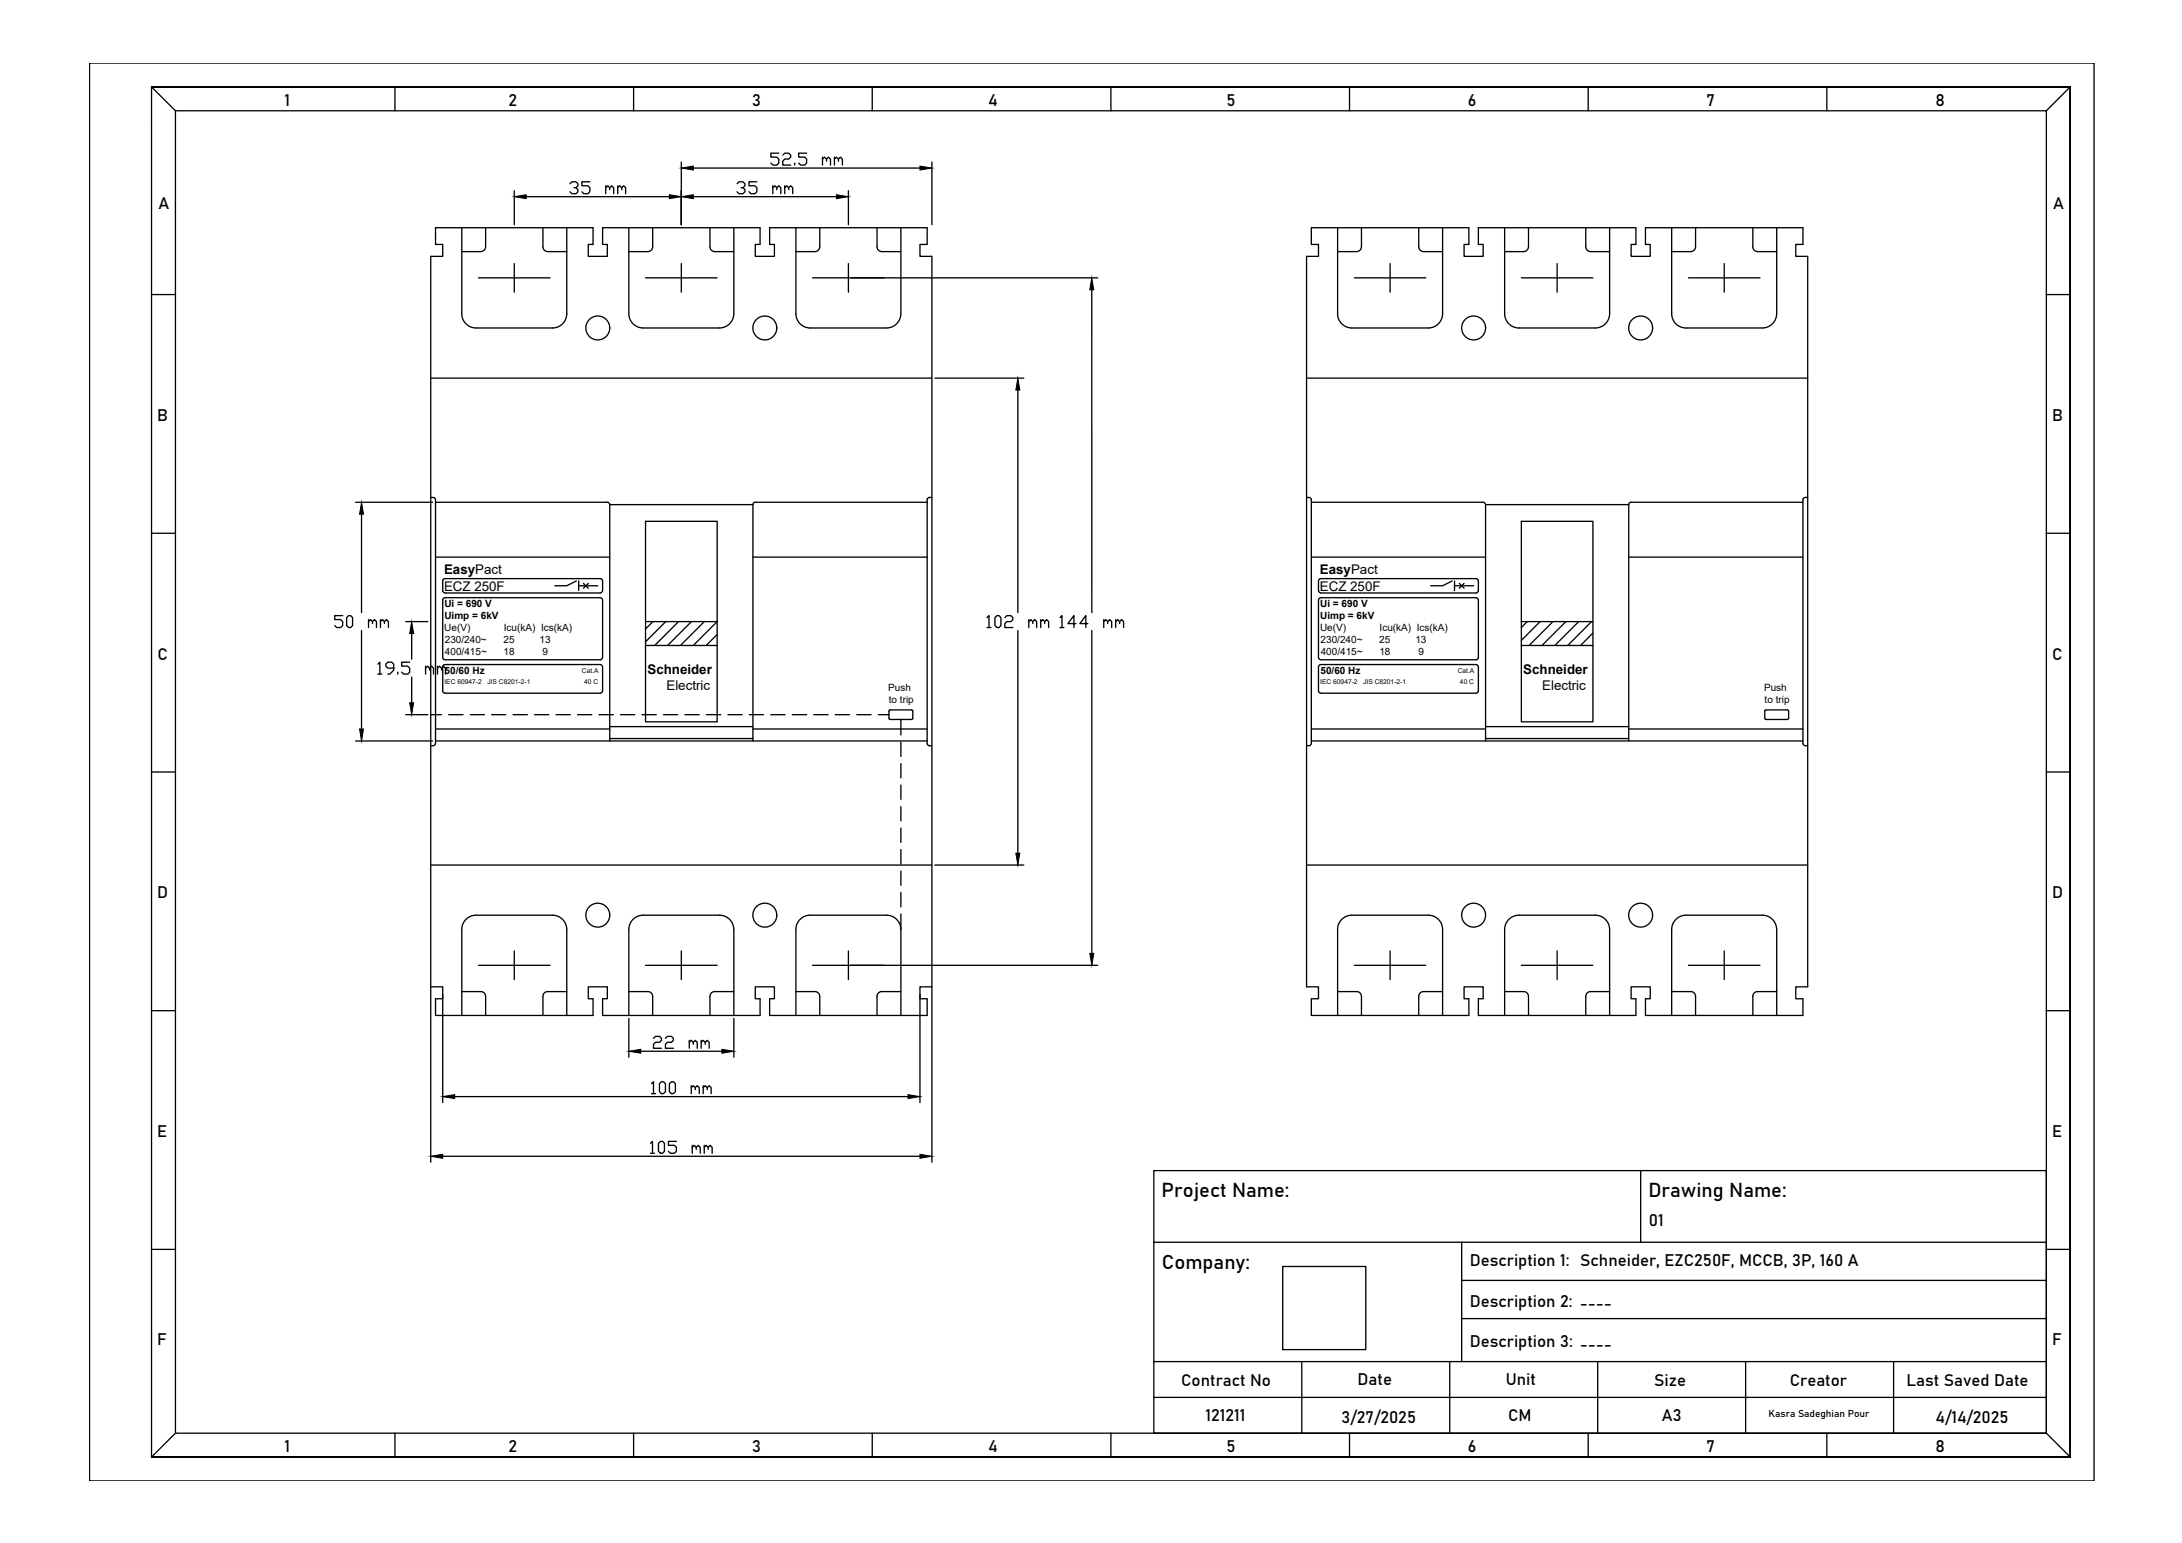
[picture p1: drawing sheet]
<svg xmlns="http://www.w3.org/2000/svg" width="420mm" height="297mm" viewBox="0 0 420 297" stroke-linecap="round" stroke-linejoin="round" font-family="sans-serif">
<!-- layer: 0 -->
<g fill="none" stroke="#000" stroke-width=".25">
<path d="M17.2 12.1h386v273h-386zM29.2 16.7h369.4v263.8h-369.4h369.4v-263.8zM29.2 16.7h369.4v263.8h-369.4zM29.2 16.7l4.6 4.6M76.1 16.7v4.6M122 16.7v4.6M168 16.7v4.6M213.9 16.7v4.6M259.9 16.7v4.6M305.8 16.7v4.6M351.8 16.7v4.6M398.6 16.7l-4.6 4.6"/>
<path d="M33.8 21.3v254.6h360.2M33.8 21.3h360.2v254.6M99 36.7v6.6M101.3 37.9h27.6M109.7 35.4l.4-.4h.8l.4 .4v.4l-.4 .3h-.4M110.9 36.1l.4 .4v.4l-.4 .4h-.8l-.4-.4M113.6 35h-1.6v.8h1.2l.4 .3v.8l-.4 .4h-.8l-.4-.4M116.6 36.1l.4-.3 .4 .3v.4M116.6 35.8v1.5M117.4 36.1l.4-.3 .4 .3v1.2M118.9 36.1l.4-.3 .4 .3v.4M118.9 35.8v1.5"/>
<path d="M119.7 36.1l.4-.3 .4 .3v1.2M131.2 31.2v12.1M133.5 32.4h43.6M133.5 37.9h27.6M141.9 35.4l.4-.4h.8l.3 .4v.4l-.3 .3h-.4M143.1 36.1l.3 .4v.4l-.3 .4h-.8l-.4-.4M145.7 35h-1.5v.8h1.2l.3 .3v.8l-.3 .4h-.8l-.4-.4M148.8 36.1l.4-.3 .4 .3v.4M148.8 35.8v1.5M149.6 36.1l.4-.3 .3 .3v1.2M150 29.5h-1.6v.7h1.2l.4 .4v.8l-.4 .4h-.8l-.4-.4M150.7 29.9l.4-.4h.8l.4 .4v.3l-.4 .4h-.8l-.4 .4v.8h1.6"/>
<path d="M151.1 36.1l.4-.3 .4 .3v.4M151.1 35.8v1.5M151.9 36.1l.4-.3 .3 .3v1.2M153 31.4v.4M155.3 29.5h-1.5v.7h1.1l.4 .4v.8l-.4 .4h-.7l-.4-.4M158.4 30.6l.4-.4 .4 .4v.4M158.4 30.2v1.6M159.2 30.6l.3-.4 .4 .4v1.2M160.7 30.6l.4-.4 .3 .4v.4M160.7 30.2v1.6M161.4 30.6l.4-.4 .4 .4v1.2M163.4 36.7v6.6"/>
<path d="M179.4 31.2v12.1M29.2 56.7h4.6M83.9 43.8h30.3v3.3h-.9v2.3h3.6v-2.3h-.9v-3.3h30.4v3.3h-1v2.3h3.7v-2.3h-.9v-3.3h30.3v3.3h-1.4v2.3h2.3v140.6h-2.3v2.3h1.4v3.2h-30.3v-3.2h.9v-2.3h-3.7v2.3h1v3.2h-30.4v-3.2h.9v-2.3h-3.6v2.3h.9v3.2h-30.3v-3.2h1.3v-2.3h-2.3v-140.6h2.3v-2.3h-1.3zM88.9 43.8v16.6a2.76 2.76 0 0 0 2.8 2.7h14.7a2.76 2.76 0 0 0 2.7-2.7v-16.6M92.1 53.5h13.8M93.5 47.5a.92 .92 0 0 1-.9 .9h-3.7M93.5 43.8v3.7M99 50.7v5.6M104.5 43.8v3.7a.92 .92 0 0 0 1 .9h3.6M121.1 43.8v16.6a2.76 2.76 0 0 0 2.7 2.7h14.7a2.76 2.76 0 0 0 2.8-2.7v-16.6M124.3 53.5h13.8M125.7 43.8v3.7a.92 .92 0 0 1-.9 .9h-3.7"/>
<path d="M131.2 50.7v5.6M136.7 43.8v3.7a.92 .92 0 0 0 .9 .9h3.7M153.3 43.8v16.6M156.5 53.5h54.9M157.9 43.8l-.1 3.7a.92 .92 0 0 1-.9 .9h-3.6M163.4 50.7v5.6M168.9 43.8v3.7a.92 .92 0 0 0 .9 .9h3.7M173.5 43.8v16.6M210.2 55.8v62.1M252.5 43.8h30.3v3.3h-.9v2.3h3.7v-2.3h-.9v-3.3h30.3v3.3h-.9v2.3h3.7v-2.3h-1v-3.3h30.4v3.3h-1.4v2.3h2.3v140.6h-2.3v2.3h1.4v3.2h-30.4v-3.2h1v-2.3h-3.7v2.3h.9v3.2h-30.3v-3.2h.9v-2.3h-3.7v2.3h.9v3.2h-30.3v-3.2h1.4v-2.3h-2.3v-140.6h2.3v-2.3h-1.4zM257.6 43.8v16.6a2.76 2.76 0 0 0 2.7 2.7h14.7a2.76 2.76 0 0 0 2.8-2.7v-16.6M260.8 53.5h13.8"/>
<path d="M262.2 43.8l-.1 3.7a.92 .92 0 0 1-.9 .9h-3.6M267.7 50.7v5.6M273.2 43.8v3.7a.92 .92 0 0 0 .9 .9h3.7M289.7 43.8v16.6a2.76 2.76 0 0 0 2.8 2.7h14.7a2.76 2.76 0 0 0 2.7-2.7v-16.6M292.9 53.5h13.8M294.3 43.8v3.7a.92 .92 0 0 1-.9 .9h-3.7M299.8 50.7v5.6M305.4 43.8v3.7a.92 .92 0 0 0 .9 .9h3.6M321.9 43.8v16.6a2.76 2.76 0 0 0 2.7 2.7h14.8a2.76 2.76 0 0 0 2.7-2.7v-16.6M325.1 53.5h13.8M326.5 43.8v3.7a.92 .92 0 0 1-.9 .9h-3.7M332 50.7v5.6"/>
<path d="M337.5 43.8v3.7a.92 .92 0 0 0 .9 .9h3.7M394 56.7h4.6M82.9 72.8h96.5M153.2 60.4a2.76 2.76 0 0 0 2.8 2.7h14.7a2.76 2.76 0 0 0 2.8-2.7M180 72.8h17.1M196 75.1v42.8M251.6 72.8h96.5M68.5 96.7h14.8M69.6 99v18.9M82.9 95.8h.7l.3 .4v46.9M83.9 96.7h33M116.9 96.7h.3l.2 .4"/>
<path d="M117.4 97.1v45.5M117.4 97.1h27.6v45.5M145.4 96.7l-.4 .2v.2M145.4 96.7h33.1M178.5 96.2v46.9M179.4 95.8h-.7l-.2 .4M251.6 95.8h.7l.2 .4v46.9M252.5 96.7h33.1M285.6 96.7h.2l.2 .4M286.1 97.1h27.5M286.1 97.1v45.5M313.6 97.1v45.5"/>
<path d="M314.1 96.7l-.4 .2-.1 .2M314.1 96.7h33.1M348.1 95.8h-.7l-.2 .4v46.9M29.2 102.7h4.6M66 118.5h-1.5v.8h1.1l.4 .4v.7l-.4 .4h-.8l-.3-.4M66.7 118.9l.4-.4h.4l.4 .4v1.5l-.4 .4h-.4l-.4-.4zM71 119.7l.3-.4 .4 .4v.3M71 119.3v1.5M71.7 119.7l.4-.4 .4 .4v1.1M73.3 119.7l.3-.4 .4 .4v.3M73.3 119.3v1.5M74 119.7l.4-.4 .4 .4v1.1"/>
<path d="M78.1 119.7h4.3M83.9 107.3h33.5M85.3 111.6l.4-.2h29.9l.4 .2v.2v1.9v.2l-.4 .3-29.9-.1-.4-.2-.1-.2zM85.3 115.3l.4-.2h30.1l.2 .4v11.3l-.4 .2-30.1-.1-.3-.3zM111 111.8l-1.9 1h-2.3M111.4 112.8h3.7M111.4 111.8v1.9M112.4 112.3l.9 .9M113.3 112.3l-.9 .9M124.3 100.4h13.8v38.6h-13.8zM124.3 119.7h13.8l-4.6 4.6M125.7 119.7l-1.4 1.4"/>
<path d="M128.2 119.7l-3.9 3.8M130.7 119.7l-4.6 4.6M133.1 119.7l-4.6 4.6M135.6 119.7l-4.6 4.6M145 107.3h33.5M190.1 118.9l.3-.4v2.3M191.6 118.9l.4-.4h.4l.3 .4v1.5l-.3 .4h-.4l-.4-.4zM193.5 118.9l.4-.4h.7l.4 .4v.4l-.4 .4h-.7l-.4 .3v.8h1.5M198.1 119.7l.4-.4 .4 .4v.3M198.1 119.3v1.5M198.9 119.7l.3-.4 .4 .4v1.1M200.4 119.7l.4-.4 .4 .4v.3"/>
<path d="M200.4 119.3v1.5M201.2 119.7l.3-.4 .4 .4v1.1M204.1 118.9l.4-.4v2.3M212.5 119.7l.4-.4 .4 .4v.3M212.5 119.3v1.5M213.3 119.7l.4-.4 .4 .4v1.1M214.8 119.7l.4-.4 .4 .4v.3M214.8 119.3v1.5M215.6 119.7l.4-.4 .4 .4v1.1M252.5 107.3h33.6M253.9 111.6l.4-.2h29.9l.4 .2 .1 .2v1.9l-.1 .2-.4 .3-29.9-.1h-.2l-.2-.4zM253.9 115.3l.4-.2h30.1l.3 .4-.1 11.3-.4 .2-30.1-.1-.2-.3z"/>
<path d="M279.6 111.8l-1.8 1h-2.3M280.1 112.8h3.7M280.1 111.8v1.9M281 112.3l.9 .9M281.9 112.3l-.9 .9M292.9 100.4h13.8v38.6h-13.8zM292.9 119.7h13.8M294.1 119.7l-1.2 1.1M296.6 119.7l-3.7 3.6M299 119.7l-4.6 4.6M301.5 119.7l-4.6 4.6M304 119.7l-4.6 4.6"/>
<path d="M306.5 119.7l-4.6 4.6M313.6 107.3h33.6M394 102.7h4.6M69.6 121.4v18.9M72.8 127.9l.3-.4v2.3M72.8 129.8h.7M75.8 128.6h-1.1l-.4-.4v-.3l.4-.4h.7l.4 .4v1.1l-.7 .8h-.4M76.6 129.4v.4M78.1 137.6h4.3M78.9 127.5h-1.5v.7h1.1l.4 .4v.8l-.4 .4h-.8l-.3-.4M79.3 122v4.9M79.3 130.3v5"/>
<path d="M81.9 128.6l.4-.4 .4 .4v.4M81.9 128.2v1.6M82.7 128.6l.4-.4 .4 .4v1.2M82.9 137.6h2.1M84.2 128.6l.4-.4 .4 .4v.4M84.2 128.2v1.6M85 128.6l.4-.4 .4 .4v1.2M85.3 128.2l.4-.3h29.9l.2 .1 .2 .4v4.6v.2l-.4 .2h-29.9l-.4-.2-.1-.2zM86.4 137.6h2.8M90.5 137.6h2.8M94.7 137.6h2.7M98.8 137.6h2.8"/>
<path d="M102.9 137.6h2.8M107.1 137.6h2.7M111.2 137.6h2.8M115.3 137.6h2.8M117.4 139.9h27.6M119.5 137.6h2.7M123.6 137.6h2.8M124.3 124.3h13.8M127.8 137.6h2.7M131.9 137.6h2.7M136 137.6h2.8M138.1 122.1l-2.1 2.2"/>
<path d="M140.2 137.6h2.7M144.3 137.6h2.7M148.4 137.6h2.8M152.6 137.6h2.7M156.7 137.6h2.8M160.8 137.6h2.8M165 137.6h2.7M169.1 137.6h2.1M171.2 136.7h4.3l.3 .2v1.4l-.3 .2h-4.1l-.2-.2zM173.5 138.5v3M190.1 120.8h.7M196 121.4v42.8"/>
<path d="M204.1 120.8h.8M207.2 120h-1.6l1.2-1.5v2.3M209.5 120h-1.6l1.2-1.5v2.3M210.2 121.4v62.1M253.9 128.2l.4-.3h29.9l.2 .1 .3 .4v4.6l-.1 .2-.4 .2h-29.9h-.2l-.2-.4zM286.1 139.9h27.5M292.9 124.3h13.8M306.7 121.9l-2.4 2.4M344.4 136.9l-.2-.2h-4.2l-.2 .2v1.4l.2 .2h4.2l.2-.2M344.4 136.9v1.4M29.2 148.6h4.6M68.5 142.6h14.8"/>
<path d="M83.9 142.6h94.6M83.9 140.3h33.5M83.9 143.1l-.3 .4-.7 .1M117.4 142.2h27.6M145 140.3h33.5M173.5 142.9v2.7M173.5 147v2.8M173.5 151.1v2.8M173.5 155.3v2.7M173.5 159.4v2.8M178.5 143.1l.2 .4 .7 .1M252.5 143.1l-.2 .4-.7 .1"/>
<path d="M252.5 142.6h94.7M252.5 140.3h33.6M286.1 142.2h27.5M313.6 140.3h33.6M347.2 143.1l.2 .4 .7 .1M394 148.6h4.6M82.9 166.5h96.5M153.2 178.9a2.76 2.76 0 0 1 2.8-2.7h14.7a2.76 2.76 0 0 1 2.8 2.7M153.3 178.9v16.6M173.5 163.5v2.8M173.5 167.7v2.7M173.5 171.8v2.8"/>
<path d="M173.5 175.9v19.6M180 166.5h17.1M251.6 166.5h96.5M29.2 194.6h4.6M82.9 190.1v33.6M85.2 191.5v20.8M88.9 195.5v-16.6a2.76 2.76 0 0 1 2.8-2.7h14.7a2.76 2.76 0 0 1 2.7 2.7v16.6M88.9 190.9h3.7a.92 .92 0 0 1 .9 .9M92.1 185.8h13.8M93.5 191.8v3.7M99 183.1v5.5M109.1 190.9h-3.6a.92 .92 0 0 0-1 .9v3.7"/>
<path d="M121.1 195.5v-16.6a2.76 2.76 0 0 1 2.7-2.7h14.7a2.76 2.76 0 0 1 2.8 2.7v16.6M121.1 190.9h3.7a.92 .92 0 0 1 .9 .9v3.7M121.1 196.1v7.4M124.3 185.8h13.8M125.8 199.9l.4-.4h.8l.4 .4v.4l-.4 .3h-.8l-.4 .4v.8h1.6M128.1 199.9l.4-.4h.8l.4 .4v.4l-.4 .3h-.8l-.4 .4v.8h1.6M131.2 183.1v5.5M141.3 190.9h-3.7a.92 .92 0 0 0-.9 .9v3.7M141.3 196.1v7.4M153.3 190.9h3.6a.92 .92 0 0 1 .9 .9l.1 3.7M156.5 185.8h54.9M163.4 183.1v5.5"/>
<path d="M173.5 190.9h-3.7a.92 .92 0 0 0-.9 .9v3.7M177.1 191.5v20.8M179.4 190.1v33.6M257.6 195.5v-16.6a2.76 2.76 0 0 1 2.7-2.7h14.7a2.76 2.76 0 0 1 2.8 2.7v16.6M257.6 190.9h3.6a.92 .92 0 0 1 .9 .9l.1 3.7M260.8 185.8h13.8M267.7 183.1v5.5M277.8 190.9h-3.7a.92 .92 0 0 0-.9 .9v3.7M289.7 195.5v-16.6a2.76 2.76 0 0 1 2.8-2.7h14.7a2.76 2.76 0 0 1 2.7 2.7v16.6M289.7 190.9h3.7a.92 .92 0 0 1 .9 .9v3.7M292.9 185.8h13.8M299.8 183.1v5.5"/>
<path d="M309.9 190.9h-3.6a.92 .92 0 0 0-.9 .9v3.7M321.9 195.5v-16.6a2.76 2.76 0 0 1 2.7-2.7h14.8a2.76 2.76 0 0 1 2.7 2.7v16.6M321.9 190.9h3.7a.92 .92 0 0 1 .9 .9v3.7M325.1 185.8h13.8M332 183.1v5.5M342.1 190.9h-3.7a.92 .92 0 0 0-.9 .9v3.7M394 194.6h4.6M87.5 211.1h87.3M123.4 202.4h15.6M125.5 208.6l.3-.4v2.3M125.5 210.5h.7M127 208.6l.4-.4h.4l.3 .4v1.6l-.3 .3h-.4l-.4-.3z"/>
<path d="M128.9 208.6l.4-.4h.4l.3 .4v1.6l-.3 .3h-.4l-.4-.3zM130.2 219.7h-1.5v.8h1.2l.3 .4v.7l-.3 .4h-.8l-.4-.4M132.7 200.6l.4-.3 .4 .3v.4M132.7 200.3v1.5M133.1 209.4l.4-.4 .4 .4v.4M133.1 209v1.5M133.5 200.6l.4-.3 .4 .3v1.2M133.9 209.4l.4-.4 .3 .4v1.1M135 200.6l.4-.3 .4 .3v.4M135 200.3v1.5M135.4 209.4l.4-.4 .4 .4v.4M135.4 209v1.5"/>
<path d="M135.8 200.6l.4-.3 .4 .3v1.2M136.2 209.4l.4-.4 .3 .4v1.1M85.2 222.6h91.9M125.3 220.1l.3-.4v2.3M125.3 222h.7M126.8 220.1l.4-.4h.4l.3 .4v1.5l-.3 .4h-.4l-.4-.4zM133.3 220.9l.4-.4 .4 .4v.4M133.3 220.5v1.5M134.1 220.9l.4-.4 .3 .4v1.1M135.6 220.9l.4-.4 .4 .4v.4M135.6 220.5v1.5M136.4 220.9l.3-.4 .4 .4v1.1"/>
<path d="M222.2 225.4h171.8v50.5h-171.8zM222.2 239.1h171.8M281.5 239.1v23M315.9 225.4v13.7M29.2 240.5h4.6M247 243.8h16v16h-16zM281.5 246.5h112.5M281.5 253.8h112.5M394 240.5h4.6M33.8 275.9l-4.6 4.6M76.1 275.9v4.6M122 275.9v4.6"/>
<path d="M168 275.9v4.6M213.9 275.9v4.6M222.2 262.1h171.8M222.2 269h171.8M250.7 262.1v13.8M259.9 275.9v4.6M279.2 262.1v13.8M305.8 275.9v4.6M307.6 262.1v13.8M336.1 262.1v13.8M351.8 275.9v4.6M364.6 262.1v13.8"/>
<path d="M394 275.9l4.6 4.6"/>
<circle cx="115.1" cy="63.1" r="2.3"/>
<circle cx="147.3" cy="63.1" r="2.3"/>
<circle cx="283.8" cy="63.1" r="2.3"/>
<circle cx="315.9" cy="63.1" r="2.3"/>
<circle cx="115.1" cy="176.2" r="2.3"/>
<circle cx="147.3" cy="176.2" r="2.3"/>
<circle cx="283.8" cy="176.2" r="2.3"/>
<circle cx="315.9" cy="176.2" r="2.3"/>
</g>
<g fill="#000" stroke="#000" stroke-width=".19">
<path d="M99 37.9l2.3-.4v.7zM128.9 37.5l2.3 .4-2.3 .3zM131.2 32.4l2.3-.4v.7zM131.2 37.9l2.3-.4v.7zM161.1 37.5l2.3 .4-2.3 .3zM177.1 32l2.3 .4-2.3 .3zM210.2 53.5l.4 2.3h-.8zM196 72.8l.4 2.3h-.8zM69.6 96.7l.4 2.3h-.8zM79.3 119.7l.4 2.3h-.8zM78.9 135.3h.8l-.4 2.3zM69.2 140.3h.8l-.4 2.3z"/>
<path d="M195.6 164.2h.8l-.4 2.3zM209.8 183.5h.8l-.4 2.3zM85.2 211.1l2.3-.4v.8zM121.1 202.4l2.3-.4v.8zM139 202l2.3 .4-2.3 .4zM174.8 210.7l2.3 .4-2.3 .4zM82.9 222.6l2.3-.4v.8zM177.1 222.2l2.3 .4-2.3 .4z"/>
</g>
<g font-size="3.9">
<text x="223.7" y="230.4">Project Name:</text>
<text x="317.4" y="230.4">Drawing Name:</text>
<text x="223.7" y="244.2">Company:</text>
</g>
<g font-size="3.2">
<text x="54.8" y="20.4">1</text>
<text x="97.9" y="20.4">2</text>
<text x="144.8" y="20.4">3</text>
<text x="190.3" y="20.4">4</text>
<text x="236.2" y="20.4">5</text>
<text x="282.6" y="20.4">6</text>
<text x="328.6" y="20.4">7</text>
<text x="372.7" y="20.4">8</text>
<text x="30.5" y="40.2">A</text>
<text x="395.4" y="40.2">A</text>
<text x="30.3" y="81.1">B</text>
<text x="395.1" y="81.1">B</text>
<text x="30.3" y="127">C</text>
<text x="395.2" y="127">C</text>
<text x="30.3" y="173">D</text>
<text x="395.1" y="173">D</text>
<text x="30.3" y="218.9">E</text>
<text x="395.1" y="218.9">E</text>
<text x="317.5" y="235.9">01</text>
<text x="283" y="243.7">Description 1: Schneider, EZC250F, MCCB, 3P, 160 A</text>
<text x="283" y="251.6">Description 2: ----</text>
<text x="30.3" y="258.9">F</text>
<text x="283" y="259.4">Description 3: ----</text>
<text x="395.1" y="258.9">F</text>
<text x="227.5" y="266.7">Contract No</text>
<text x="261.4" y="266.7">Date</text>
<text x="289.9" y="266.7">Unit</text>
<text x="318.5" y="266.7">Size</text>
<text x="344.6" y="266.7">Creator</text>
<text x="367.1" y="266.7">Last Saved Date</text>
<text x="232.1" y="273.6">121211</text>
<text x="258.3" y="273.9">3/27/2025</text>
<text x="290.4" y="273.6">CM</text>
<text x="320" y="273.6">A3</text>
<text x="372.7" y="273.9">4/14/2025</text>
<text x="54.8" y="279.6">1</text>
<text x="97.9" y="279.6">2</text>
<text x="144.8" y="279.6">3</text>
<text x="190.3" y="279.6">4</text>
<text x="236.2" y="279.6">5</text>
<text x="282.6" y="279.6">6</text>
<text x="328.6" y="279.6">7</text>
<text x="372.7" y="279.6">8</text>
</g>
<g font-size="2.6">
<text x="85.5" y="113.7">ECZ 250F</text>
<text x="85.5" y="110.5">EasyPact</text>
<text x="254.1" y="113.7">ECZ 250F</text>
<text x="254.2" y="110.5">EasyPact</text>
<text x="124.7" y="129.8">Schneider</text>
<text x="293.3" y="129.8">Schneider</text>
<text x="128.3" y="132.9">Electric</text>
<text x="297" y="132.9">Electric</text>
</g>
<g font-size="1.9">
<text x="85.6" y="116.9">Ui = 690 V</text>
<text x="85.6" y="119.2">Uimp = 6kV</text>
<text x="254.2" y="116.9">Ui = 690 V</text>
<text x="254.2" y="119.2">Uimp = 6kV</text>
<text x="85.6" y="121.5">Ue(V)</text>
<text x="85.7" y="123.8">230/240~</text>
<text x="96.9" y="123.8">25</text>
<text x="97" y="121.5">Icu(kA) Ics(kA)</text>
<text x="103.9" y="123.8">13</text>
<text x="254.2" y="121.5">Ue(V)</text>
<text x="254.3" y="123.8">230/240~</text>
<text x="265.6" y="123.8">25</text>
<text x="265.6" y="121.5">Icu(kA) Ics(kA)</text>
<text x="272.5" y="123.8">13</text>
<text x="85.6" y="129.8">50/60 Hz</text>
<text x="85.7" y="126.2">400/415~</text>
<text x="97" y="126.2">18</text>
<text x="104.5" y="126.2">9</text>
<text x="254.3" y="129.8">50/60 Hz</text>
<text x="254.3" y="126.2">400/415~</text>
<text x="265.6" y="126.2">18</text>
<text x="273.1" y="126.2">9</text>
<text x="171" y="133">Push</text>
<text x="171.1" y="135.3">to trip</text>
<text x="339.7" y="133">Push</text>
<text x="339.8" y="135.3">to trip</text>
<text x="340.6" y="272.7">Kasra Sadeghian Pour</text>
</g>
<g font-size="1.3">
<text x="85.6" y="131.6">IEC 60947-2</text>
<text x="93.9" y="131.6">JIS C8201-2-1</text>
<text x="112.1" y="129.6">Cat.A</text>
<text x="112.5" y="131.6">40 C</text>
<text x="254.2" y="131.6">IEC 60947-2</text>
<text x="262.5" y="131.6">JIS C8201-2-1</text>
<text x="280.7" y="129.6">Cat.A</text>
<text x="281.1" y="131.6">40 C</text>
</g>
</svg>
